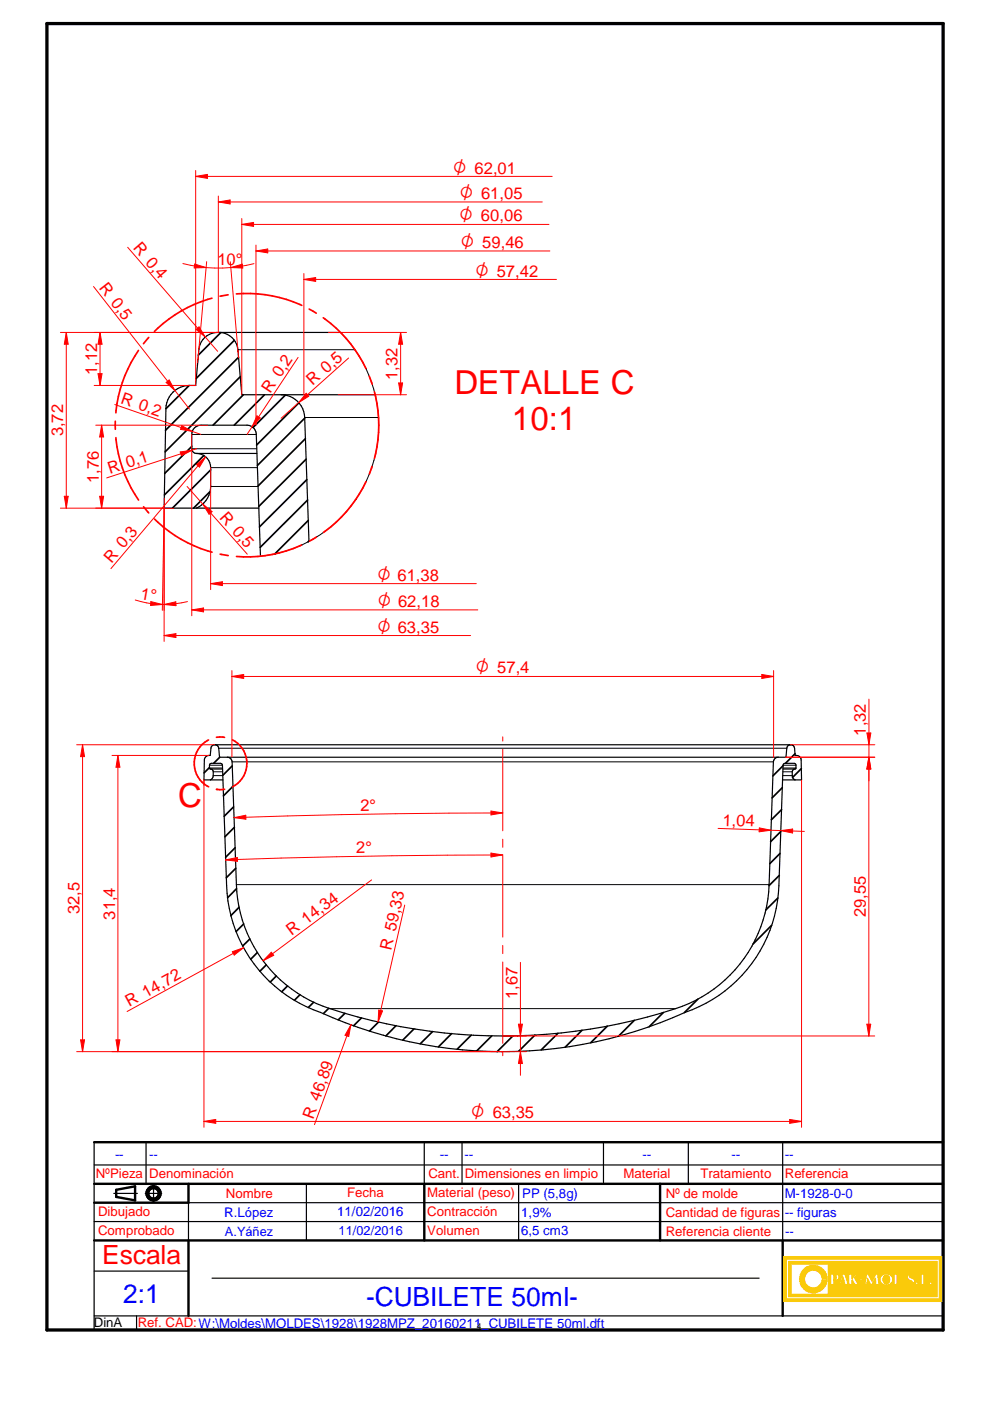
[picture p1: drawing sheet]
<svg xmlns="http://www.w3.org/2000/svg" width="210mm" height="297mm" viewBox="0 0 210 297" stroke-linecap="round" stroke-linejoin="round" font-family="sans-serif">
<path d="M9.9 5h190.1v277h-190.1z" fill="none" stroke="#000" stroke-width=".7"/>
<g fill="none" stroke="#000" stroke-width=".51">
<path d="M20 255h20M20 251h180M24.6 252.3v1.5M28.6 251.5v3M140 251v12M20 263h180M165.9 263v16"/>
<circle cx="32.5" cy="253" r="1.13"/>
<circle cx="32.6" cy="253" r="1.5"/>
</g>
<g fill="none" stroke="#000" stroke-width=".25">
<path d="M20 242.2v39.8h180v-39.8M20 247h180M20 259h180M24.1 253h5M30.8 253h3.5M31 242.2v8.8M32.6 251.3v3.5M40 255v8M65 251v12M98 242.2v8.8M110 251v12M128 242.2v8.8"/>
<path d="M145.9 242.2v8.8M165.9 242.2v20.8M20 279h180M20 269.5h20M29 279v3M45 271h116"/>
</g>
<g fill="#faca0a">
<path d="M166.2 266.4v9.5h33.5v-9.5zM166.7 267h32.5v8.4h-32.5z" fill-rule="evenodd"/>
<path d="M167.2 267.5v7.4h31.5v-7.4zM194.1 272.1a.3 .3 0 0 1 .6 0 .3 .3 0 0 1-.6 0zM195.3 270.1h.6v2h.9v.3h-1.5zM197 272.1a.3 .3 0 0 1 .6 0 .3 .3 0 0 1-.6 0zM167.7 268h7.9v6.4h-7.9zM176.1 270.1h1.2a.66 .66 0 0 1 .6 .8 .66 .66 0 0 1-.8 .5h-.3v1h-.7zM178.6 270.1h.6l.6 2.3h-.6l-.2-.5h-.7l-.1 .5h-.3zM180 270.1h.6v1l.8-1h.3l-.6 .7 .9 1.6h-.7l-.6-1-.1 1h-.6zM182.1 271h.8v.3h-.8zM183.7 270.1h.4l.8 1.5 .8-1.5h.4l.3 2.3h-.7l-.1-1.4-.8 1.4h-.2l-.7-1.4-.1 1.4h-.5zM187 270.3a1.28 1.28 0 0 1 1.9 .2 1.28 1.28 0 0 1-.2 1.8 1.27 1.27 0 0 1-1.8-.2 1.27 1.27 0 0 1 .1-1.8zM189.6 270.1h.6v2h.9v.3h-1.5zM192.6 270.3a.8 .8 0 0 1 1.3 .5h-.3a.4 .4 0 0 0-.3-.5 .4 .4 0 0 0-.5 .4l.1 .1a.9 .9 0 0 1 .9 .4 .9 .9 0 0 1 0 1 .83 .83 0 0 1-.9 .2 .83 .83 0 0 1-.6-.8h.4a.41 .41 0 0 0 .2 .6 .41 .41 0 0 0 .5-.4l-.1-.1a.9 .9 0 0 1-.7-1.4z" fill-rule="evenodd"/>
</g>
<g fill="none" stroke="#faca0a" stroke-width=".25">
<path d="M176.1 270.1h1.2a.66 .66 0 0 1 .6 .8 .66 .66 0 0 1-.8 .5h-.3v1h-.7zM178.6 270.1h.6l.6 2.3h-.6l-.2-.5h-.7l-.1 .5h-.3zM180 270.1h.6v1l.8-1h.3l-.6 .7 .9 1.6h-.7l-.6-1-.1 1h-.6zM183.7 270.1h.4l.8 1.5 .8-1.5h.4l.3 2.3h-.7l-.1-1.4-.8 1.4h-.2l-.7-1.4-.1 1.4h-.5zM187 270.3a1.28 1.28 0 0 1 1.9 .2 1.28 1.28 0 0 1-.2 1.8 1.27 1.27 0 0 1-1.8-.2 1.27 1.27 0 0 1 .1-1.8zM193.1 272.2l-.5-.2 .1-.4h-.4a.82 .82 0 0 0 .5 .8 .82 .82 0 0 0 .9-.2M193.1 272.2h.1M193.1 270.9l-.3-.2a.4 .4 0 0 1 .5-.4 .4 .4 0 0 1 .3 .5h.3a.74 .74 0 0 0-.8-.7 .74 .74 0 0 0-.7 .7 .74 .74 0 0 0 .7 .8l.4 .3M193.2 270.9h.1M193.2 270.9a.78 .78 0 0 1 .7 .5 .78 .78 0 0 1-.1 .8M193.5 271.9h.1M193.5 271.9l-.4 .3"/>
<path d="M193.7 272.2h.1"/>
</g>
<path d="M170.5 269a2.91 2.91 0 0 1 3.1-.5 2.91 2.91 0 0 1 1.7 2.5h-1a1.89 1.89 0 0 0-2.8-1.4 1.89 1.89 0 0 0 0 3.2 1.89 1.89 0 0 0 2.8-1.5h1a2.91 2.91 0 0 1-4.1 2.5 2.91 2.91 0 0 1-.7-4.8z" fill-rule="evenodd" fill="#faca0a"/>
<path d="M170.5 269a2.91 2.91 0 0 1 3.1-.5 2.91 2.91 0 0 1 1.7 2.5h-1a1.89 1.89 0 0 0-2.8-1.4 1.89 1.89 0 0 0 0 3.2 1.89 1.89 0 0 0 2.8-1.5h1a2.91 2.91 0 0 1-4.1 2.5 2.91 2.91 0 0 1-.7-4.8z" fill="none" stroke="#faca0a" stroke-width=".25"/>
<path d="M176.8 270.3a.46 .46 0 0 1 .5 .5 .46 .46 0 0 1-.5 .5z" fill-rule="evenodd" fill="#faca0a"/>
<path d="M176.8 270.3a.46 .46 0 0 1 .5 .5 .46 .46 0 0 1-.5 .5z" fill="none" stroke="#faca0a" stroke-width=".25"/>
<path d="M178.7 270.7l.3 1h-.6z" fill="#faca0a"/>
<path d="M178.7 270.7l.3 1h-.6z" fill="none" stroke="#faca0a" stroke-width=".25"/>
<path d="M187.5 270.5a.75 .75 0 0 1 .9 .1 .75 .75 0 0 1 .2 .9 .68 .68 0 0 1-.7 .7 .68 .68 0 0 1-.7-.7l.1-.6z" fill-rule="evenodd" fill="#faca0a"/>
<g fill="none" stroke="#faca0a" stroke-width=".25">
<path d="M166.2 266.4h33.5v9.5h-33.5zM166.7 267h32.5v8.4h-32.5zM167.2 267.5h31.5v7.4h-31.5zM167.7 268h7.9v6.4h-7.9zM182.1 271h.8v.3h-.8zM187.5 270.5a.75 .75 0 0 1 .9 .1 .75 .75 0 0 1 .2 .9 .68 .68 0 0 1-.7 .7 .68 .68 0 0 1-.7-.7l.1-.6zM189.6 270.1h.6v2h.9v.3h-1.5zM195.3 270.1h.6v2h.9v.3h-1.5z"/>
<circle cx="194.4" cy="272.1" r=".29"/>
<circle cx="197.3" cy="272.1" r=".3"/>
</g>
<path d="M20 242.2h180M24.6 253.8l4 .7M28.6 251.5l-4 .8M40 251v4M90 251v12M40 263v16" fill="none" stroke="#000" stroke-width=".51"/>
<path d="M45.6 157.9l.4 .2 .3 .3 .2 2.1h120.1l.3-2.1 .3-.3 .4-.2M44.6 163l-.2-.2v-.6l.2-.3 2.2-.1 .3 .2 .9 25.8a29.5 29.5 0 0 0 19.9 26.9 93.9 93.9 0 0 0 77.3 0 29.5 29.5 0 0 0 19.9-26.9l.9-25.6 .4-.4 2.2 .1a1.01 1.01 0 0 1 .1 1.1h-.1M44.6 163h2.6M44.6 163a.58 .58 0 0 1 .6 .6 1.42 1.42 0 0 1-.6 1.8M47.3 165.4h-4.1l.1-4.3a1.03 1.03 0 0 1 1.3-.9l.2-1.8 .3-.3 .4-.2h122.2l.4 .2 .3 .3 .2 1.8a1.06 1.06 0 0 1 1.3 .9v4.3h-4M48.2 160.5a1.02 1.02 0 0 1 1 1l.9 26.1a28.6 28.6 0 0 0 19.8 26.2 117.7 117.7 0 0 0 76.2-1 28.7 28.7 0 0 0 17-25.2l.9-26.1a1.03 1.03 0 0 1 1-1M166 163h2.6M168.6 163a.58 .58 0 0 0-.6 .6 1.46 1.46 0 0 0 .3 1.6l.3 .2M40 255h160M90 242.2v8.8" fill="none" stroke="#000" stroke-width=".25"/>
<g fill="none" stroke="#000" stroke-width=".36">
<path d="M168.6 159.8l-2.1 2M44.4 162.7l-1.1 1.2M46.6 160.5l-1.3 1.3M49.2 162.4l-2 2M49.4 166.7l-2 2M49.5 171.1l-2 2M49.7 175.4l-2 2M49.8 179.7l-2 2.1M165.5 176.3l-2.1 2.2M165.7 171.7l-2.1 2.1M165.9 167l-2.2 2.2M166 162.3l-2.1 2.2"/>
<path d="M169.9 163l-1.9 1.8M50 184.1l-2 2M50.2 188.4l-1.9 1.9M50.7 192.4l-1.7 1.7M51.7 195.9l-1.6 1.6M53 199.1l-1.5 1.5M163.6 196.2l-3.9 4M164.9 190.4l-2.6 2.6M165.2 185.6l-2.2 2.2M165.4 181l-2.2 2.1M54.6 202l-1.5 1.4M56.5 204.6l-1.4 1.3"/>
<path d="M58.6 206.9l-1.3 1.3M61 209l-1.3 1.3M63.6 210.9l-1.2 1.2M66.5 212.5l-1.1 1.1M69.7 213.8l-1.1 1.1M73.1 214.8l-1.4 1.4M76.6 215.8l-1.6 1.7M80.3 216.7l-2 1.9M84 217.5l-2.2 2.1M87.8 218.1l-2.4 2.4M91.7 218.7l-2.6 2.6M95.8 219.1l-2.9 2.9"/>
<path d="M99.9 219.5l-3 3M104.3 219.6l-3.2 3.2M108.8 219.6l-3.4 3.4M113.4 219.5l-3.4 3.4M118.3 219.1l-3.6 3.5M123.4 218.4l-3.6 3.6M128.8 217.6l-3.6 3.5M134.5 216.3l-3.4 3.4M140.7 214.7l-3.1 3M148 211.8l-2.9 2.9"/>
</g>
<path d="M46.4 158.6h120.4M44.4 162.2h2.8M44.4 162.8h2.8M45.2 163.6h2M45.2 164.4h2M49.2 161.5h114.8M165.9 164.4h2.1M166 163.6h2M166 162.8h2.8M166 162.2h2.8M50.1 187.6h113M69.9 213.8h73.4" fill="none" stroke="#000" stroke-width=".21"/>
<path d="M106.6 156.2v.9M106.6 158.9v17.2M43.2 165.4v1.1M106.6 177.9v1.7M106.6 181.4v17.3M106.6 200.4v1.8M106.6 204v17.2M24.6 220.5h.8l-.4 2.5zM106.6 223v.8" fill="none" stroke="#f00" stroke-width=".21"/>
<path d="M24.6 220.5h.8l-.4 2.5z" fill="#f00"/>
<path d="M25 160.2l.4 2.5h-.8z" fill="none" stroke="#f00" stroke-width=".21"/>
<path d="M25 160.2l.4 2.5h-.8z" fill="#f00"/>
<path d="M17.5 157.9l.4 2.5h-.8zM23.7 160.2h20.6M25 160.2v62.8M23.7 223h82.9" fill="none" stroke="#f00" stroke-width=".21"/>
<path d="M17.5 157.9l.4 2.5h-.8z" fill="#f00"/>
<path d="M17.1 220.5h.8l-.4 2.5z" fill="none" stroke="#f00" stroke-width=".21"/>
<path d="M17.1 220.5h.8l-.4 2.5z" fill="#f00"/>
<path d="M16.3 157.9h29.2M17.5 157.9v65.1M16.3 223h90.3M43.2 237.8l2.5-.5v.9z" fill="none" stroke="#f00" stroke-width=".21"/>
<path d="M43.2 237.8l2.5-.5v.9z" fill="#f00"/>
<path d="M167.4 237.3l2.5 .5-2.5 .4z" fill="none" stroke="#f00" stroke-width=".21"/>
<path d="M167.4 237.3l2.5 .5-2.5 .4z" fill="#f00"/>
<path d="M43.2 165.4v73.6M169.9 165.4v73.6M184.2 160.5l.4 2.5h-.8zM43.2 237.8h126.7" fill="none" stroke="#f00" stroke-width=".21"/>
<path d="M184.2 160.5l.4 2.5h-.8z" fill="#f00"/>
<path d="M183.8 217.1h.8l-.4 2.5z" fill="none" stroke="#f00" stroke-width=".21"/>
<path d="M183.8 217.1h.8l-.4 2.5z" fill="#f00"/>
<path d="M166.6 160.5h18.9M184.2 160.5v59.1M184.2 160.5l.4 2.5h-.8zM106.6 219.6h78.9" fill="none" stroke="#f00" stroke-width=".21"/>
<path d="M184.2 160.5l.4 2.5h-.8z" fill="#f00"/>
<path d="M183.8 155.4h.8l-.4 2.5z" fill="none" stroke="#f00" stroke-width=".21"/>
<path d="M183.8 155.4h.8l-.4 2.5z" fill="#f00"/>
<path d="M49.2 143.4l2.5-.4v.8zM167.6 157.9h17.9M184.2 148.2v17.3M166.6 160.5h18.9" fill="none" stroke="#f00" stroke-width=".21"/>
<path d="M49.2 143.4l2.5-.4v.8z" fill="#f00"/>
<path d="M161.5 143l2.5 .4-2.5 .4z" fill="none" stroke="#f00" stroke-width=".21"/>
<path d="M161.5 143l2.5 .4-2.5 .4z" fill="#f00"/>
<path d="M49.2 142.2v18.3M49.2 143.4h114.8M164 142.2v18.3" fill="none" stroke="#f00" stroke-width=".21"/>
<path d="M47.6 167.3l-1.7 .1M52.3 161.8a5.5 5.5 0 0 1-3 5" fill="none" stroke="#f00" stroke-width=".36"/>
<circle cx="45.9" cy="167.4" r=".18" fill="#f00"/>
<g fill="none" stroke="#f00" stroke-width=".36">
<path d="M29.4 74.3a27.8 27.8 0 0 0-4.8 13.2M31.5 71.5l-1.1 1.4M44.9 63.2a27.7 27.7 0 0 0-12.2 7.1M48.4 62.5l-1.7 .3M50.1 62.3a27.9 27.9 0 0 1 13.9 2.4M65.6 65.5l1.5 .9M68.5 67.4a28 28 0 0 1 9.1 10.7M78.3 79.8l.6 1.6M24.4 89.3v1.7M24.6 92.8a27.9 27.9 0 0 0 4.8 13.2M78.9 98.9l-.6 1.6M79.4 83.1a27.7 27.7 0 0 1 0 14.1"/>
<path d="M30.4 107.4l1.1 1.4M32.8 110a27.6 27.6 0 0 0 12.2 7.1M46.7 117.5l1.7 .3M64 115.5a27.6 27.6 0 0 1-13.9 2.5M67.1 113.9l-1.5 .8M77.6 102.1a27.8 27.8 0 0 1-9 10.8M44.2 156.9a5.6 5.6 0 0 0-3 5 5.6 5.6 0 0 0 3 4.9M45.9 156.3h1.7M49.3 156.9a5.7 5.7 0 0 1 3 4.9"/>
</g>
<g fill="none" stroke="#000" stroke-width=".36">
<path d="M46.8 70.5l-4.7 4.8M49.7 72.2l-8.1 8M50.6 75.8l-15.5 15.4M50.9 79.9l-15.9 15.9M40.1 81.7l-4.9 5M40.7 94.7l-5.8 5.7M43.2 96.6l-8.3 8.3M44.7 99.6l-8.1 8.1M51.6 83.7l-6.4 6.4M56.1 83.7l-6.4 6.4M60.5 83.8l-6.8 6.8M63.4 85.4l-9 9"/>
<path d="M64.6 88.7l-10 10M64.7 93l-10 10M64.9 97.3l-10 10.1M44.5 104.2l-3.5 3.5M65.1 101.7l-10.1 10M65.2 106l-10 10.1M65.4 110.3l-7.1 7.1M65.5 114.7l-.2 .2"/>
</g>
<path d="M46.5 70.5a4 4 0 0 1 3.9 3.6l.9 9.6h28.2M72.2 70.5h-26.1a4 4 0 0 0-3.9 3.6l-.7 7.6a5.3 5.3 0 0 0-6.1 3.7l-.2 1.2-.4 21.1h20.1M41.7 96.1a.98 .98 0 0 1-1-1v-3a1.95 1.95 0 0 1 1.9-2h9.8a1.95 1.95 0 0 1 1.9 1.9l.9 25.9M41.7 96.1h12.8M41.7 96.1a3 3 0 0 1 3 3v4a5.1 5.1 0 0 1-3.1 4.6M59.6 83.7a5 5 0 0 1 5 4.8l.9 26.3" fill="none" stroke="#000" stroke-width=".25"/>
<path d="M50.4 74.1h24.8M72.2 70.5a27.9 27.9 0 0 1 6.5 29.1 27.9 27.9 0 0 1-23.5 18.3M40.7 92.1h13.6M40.7 95.1h13.7M44.7 99.1h9.9M64.6 88.5h15.6M44.7 103.1h10" fill="none" stroke="#000" stroke-width=".21"/>
<path d="M64.4 59.2l2.5-.4v.9zM34.8 107.7v4.2" fill="none" stroke="#f00" stroke-width=".21"/>
<path d="M64.4 59.2l2.5-.4v.9z" fill="#f00"/>
<path d="M46.3 42.8l2.5-.4v.8zM64.4 58v25.7M64.4 59.2h53.6" fill="none" stroke="#f00" stroke-width=".21"/>
<path d="M46.3 42.8l2.5-.4v.8z" fill="#f00"/>
<path d="M41.5 37.4l2.5-.4v.8zM46.3 41.6v28.9M46.3 42.8h68.7" fill="none" stroke="#f00" stroke-width=".21"/>
<path d="M41.5 37.4l2.5-.4v.8z" fill="#f00"/>
<path d="M41.5 36.2v45.5M41.5 37.4h75.6M54.3 53.2l2.5-.4v.8z" fill="none" stroke="#f00" stroke-width=".21"/>
<path d="M54.3 53.2l2.5-.4v.8z" fill="#f00"/>
<path d="M51.3 47.6l2.5-.4v.8zM54.3 52v38.1M54.3 53.2h62.3" fill="none" stroke="#f00" stroke-width=".21"/>
<path d="M51.3 47.6l2.5-.4v.8z" fill="#f00"/>
<path d="M51.3 46.3v37.4M51.3 47.6h65.1M40.7 129.3l2.5-.4v.8z" fill="none" stroke="#f00" stroke-width=".21"/>
<path d="M40.7 129.3l2.5-.4v.8z" fill="#f00"/>
<path d="M40.7 92.1v38.5M40.7 129.3h60.6M44.7 123.7l2.5-.4v.9z" fill="none" stroke="#f00" stroke-width=".21"/>
<path d="M44.7 123.7l2.5-.4v.9z" fill="#f00"/>
<path d="M20.8 79.2h.8l-.4 2.5zM44.7 99.1v25.9M44.7 123.7h56.3" fill="none" stroke="#f00" stroke-width=".21"/>
<path d="M20.8 79.2h.8l-.4 2.5z" fill="#f00"/>
<path d="M21.2 70.5l.4 2.5h-.8z" fill="none" stroke="#f00" stroke-width=".21"/>
<path d="M21.2 70.5l.4 2.5h-.8z" fill="#f00"/>
<path d="M20 70.5h26.1M21.2 70.5v11.2M20 81.7h21.5M21.5 90.1l.5 2.5h-.9z" fill="none" stroke="#f00" stroke-width=".21"/>
<path d="M21.5 90.1l.5 2.5h-.9z" fill="#f00"/>
<path d="M21.1 105.2h.9l-.5 2.5z" fill="none" stroke="#f00" stroke-width=".21"/>
<path d="M21.1 105.2h.9l-.5 2.5z" fill="#f00"/>
<path d="M84.9 70.5l.5 2.5h-.9zM20.3 90.1h23.8M21.5 90.1v17.6M20.3 107.7h16.4" fill="none" stroke="#f00" stroke-width=".21"/>
<path d="M84.9 70.5l.5 2.5h-.9z" fill="#f00"/>
<path d="M84.5 81.2h.9l-.5 2.5z" fill="none" stroke="#f00" stroke-width=".21"/>
<path d="M84.5 81.2h.9l-.5 2.5z" fill="#f00"/>
<path d="M41.6 69.8l.6-.5 1.3 2.2zM69.7 70.5h16.5M84.9 70.5v13.2M71.7 83.7h14.5" fill="none" stroke="#f00" stroke-width=".21"/>
<path d="M41.6 69.8l.6-.5 1.3 2.2z" fill="#f00"/>
<path d="M27.1 52.4l19 22.1M41.3 56l2.4 .7-2.5 .1z" fill="none" stroke="#f00" stroke-width=".21"/>
<path d="M41.3 56l2.4 .7-2.5 .1z" fill="#f00"/>
<path d="M48.9 56.7l2.5-.7 .1 .8z" fill="none" stroke="#f00" stroke-width=".21"/>
<path d="M48.9 56.7l2.5-.7 .1 .8z" fill="#f00"/>
<path d="M38.8 55.9a30.3 30.3 0 0 0 15 0M43.8 55.5l-1.9 21.4M48.8 55.5l1.8 20.4M64.9 83.4l.6 .6-2.2 1.4z" fill="none" stroke="#f00" stroke-width=".21"/>
<path d="M64.9 83.4l.6 .6-2.2 1.4z" fill="#f00"/>
<path d="M73.9 75.9l-14.3 12.8M35.2 81.1l.7-.5 1.2 2.2z" fill="none" stroke="#f00" stroke-width=".21"/>
<path d="M35.2 81.1l.7-.5 1.2 2.2z" fill="#f00"/>
<path d="M19.8 60.7l20.4 26M43 106.9l2 1.6-.7 .5z" fill="none" stroke="#f00" stroke-width=".21"/>
<path d="M43 106.9l2 1.6-.7 .5z" fill="#f00"/>
<path d="M41.7 98.5l1.9-1.6-1.3 2.1zM39.7 103.1l12.7 14.4" fill="none" stroke="#f00" stroke-width=".21"/>
<path d="M41.7 98.5l1.9-1.6-1.3 2.1z" fill="#f00"/>
<path d="M38.2 95.8l2.5-.3-2.2 1.1zM43.6 96.9l-20.1 23.7" fill="none" stroke="#f00" stroke-width=".21"/>
<path d="M38.2 95.8l2.5-.3-2.2 1.1z" fill="#f00"/>
<path d="M38.5 90.3l2.3 1.2-2.5-.5zM41.7 95.1l-19.1 6.2" fill="none" stroke="#f00" stroke-width=".21"/>
<path d="M38.5 90.3l2.3 1.2-2.5-.5z" fill="#f00"/>
<path d="M24.3 85.8l18.3 6.3M54.5 88.2l.7 .4-1.8 1.9z" fill="none" stroke="#f00" stroke-width=".21"/>
<path d="M54.5 88.2l.7 .4-1.8 1.9z" fill="#f00"/>
<path d="M63.2 75.8l-10.8 16.3M104.1 172l2.5 .4-2.5 .4z" fill="none" stroke="#f00" stroke-width=".21"/>
<path d="M104.1 172l2.5 .4-2.5 .4z" fill="#f00"/>
<path d="M49.6 173.4l2.5-.6v.9z" fill="none" stroke="#f00" stroke-width=".21"/>
<path d="M49.6 173.4l2.5-.6v.9z" fill="#f00"/>
<path d="M106.6 172.4l-34.2 .3-22.8 .7M104.1 180.9l2.5 .4-2.5 .4z" fill="none" stroke="#f00" stroke-width=".21"/>
<path d="M104.1 180.9l2.5 .4-2.5 .4z" fill="#f00"/>
<path d="M47.9 182.3l2.4-.5 .1 .8z" fill="none" stroke="#f00" stroke-width=".21"/>
<path d="M47.9 182.3l2.4-.5 .1 .8z" fill="#f00"/>
<path d="M106.6 181.3l-23.5 .1-35.2 .9M57.5 201.9l.5 .6-2.2 1.2z" fill="none" stroke="#f00" stroke-width=".21"/>
<path d="M57.5 201.9l.5 .6-2.2 1.2z" fill="#f00"/>
<path d="M78.8 186.6l-23 17.1M80.3 214.1l.8 .2-.9 2.4z" fill="none" stroke="#f00" stroke-width=".21"/>
<path d="M80.3 214.1l.8 .2-.9 2.4z" fill="#f00"/>
<path d="M85.8 191.9l-5.6 24.8M49.3 201.8l2.3-.9-1.9 1.6z" fill="none" stroke="#f00" stroke-width=".21"/>
<path d="M49.3 201.8l2.3-.9-1.9 1.6z" fill="#f00"/>
<path d="M51.6 200.9l-24.7 13.6M74.4 217.3l-.5 2.5-.7-.3z" fill="none" stroke="#f00" stroke-width=".21"/>
<path d="M74.4 217.3l-.5 2.5-.7-.3z" fill="#f00"/>
<path d="M165.5 176.1l2.6-.3-.1 .8zM74.4 217.3l-7.7 21.1" fill="none" stroke="#f00" stroke-width=".21"/>
<path d="M165.5 176.1l2.6-.3-.1 .8z" fill="#f00"/>
<path d="M161 175.5l2.5 .5-2.5 .4z" fill="none" stroke="#f00" stroke-width=".21"/>
<path d="M161 175.5l2.5 .5-2.5 .4z" fill="#f00"/>
<path d="M152.3 175.6l18.2 .7M109.9 217.1h.9l-.5 2.5z" fill="none" stroke="#f00" stroke-width=".21"/>
<path d="M109.9 217.1h.9l-.5 2.5z" fill="#f00"/>
<path d="M110.3 223l.5 2.5h-.9z" fill="none" stroke="#f00" stroke-width=".21"/>
<path d="M110.3 223l.5 2.5h-.9z" fill="#f00"/>
<path d="M34.8 134.7l2.5-.4v.9zM106.6 219.6h5M110.3 204v24M106.6 223h5" fill="none" stroke="#f00" stroke-width=".21"/>
<path d="M34.8 134.7l2.5-.4v.9z" fill="#f00"/>
<path d="M34.8 107.7v28.3M32 127.5l2.4 .7-2.5 .2zM34.8 134.7h65" fill="none" stroke="#f00" stroke-width=".21"/>
<path d="M32 127.5l2.4 .7-2.5 .2z" fill="#f00"/>
<path d="M34.8 128.2l2.5-.6v.8z" fill="none" stroke="#f00" stroke-width=".21"/>
<path d="M34.8 128.2l2.5-.6v.8z" fill="#f00"/>
<path d="M14.1 70.5l.4 2.5h-.9zM34.8 112.1v17.3M34.8 105.6l-.4 23.8M28.7 127.2a20.3 20.3 0 0 0 11.1 .3" fill="none" stroke="#f00" stroke-width=".21"/>
<path d="M14.1 70.5l.4 2.5h-.9z" fill="#f00"/>
<path d="M13.6 105.2h.9l-.4 2.5z" fill="none" stroke="#f00" stroke-width=".21"/>
<path d="M13.6 105.2h.9l-.4 2.5z" fill="#f00"/>
<path d="M12.8 70.5h33.7M14.1 70.5v37.2M12.8 107.7h22" fill="none" stroke="#f00" stroke-width=".21"/>
<g font-size="7" fill="#f00">
<text x="96.3" y="83.6">DETALLE C</text>
<text x="108.5" y="91.1">10:1</text>
<text x="37.8" y="171.1">C</text>
</g>
<text font-size="5.6" fill="#f00" x="21.6" y="268.1">Escala</text>
<g font-size="5.6" fill="#00f">
<text x="26.1" y="276.2">2:1</text>
<text x="77.7" y="276.9">-CUBILETE 50ml-</text>
</g>
<g font-size="3.9" fill="#f00">
<text x="96.1" y="36.8">O 62,01</text>
<text x="97.5" y="46.9">O 60,06</text>
<text x="97.5" y="42.2">O 61,05</text>
<text x="97.7" y="52.6">O 59,46</text>
<text x="100.8" y="58.6">O 57,42</text>
<text x="80" y="123.1">O 61,38</text>
<text x="80.1" y="128.7">O 62,18</text>
<text x="80.1" y="134.1">O 63,35</text>
<text x="100.9" y="142.8">O 57,4</text>
<text x="99.9" y="237.1">O 63,35</text>
</g>
<g font-size="3.5" fill="#f00">
<text x="28.1" y="52.7" transform="rotate(49 28.1 52.7)">R 0,4</text>
<text x="46.1" y="56.1">10°</text>
<text x="20.9" y="61" transform="rotate(52 20.9 61)">R 0,5</text>
<text x="20.6" y="79.5" transform="rotate(-90 20.6 79.5)">1,12</text>
<text x="57.3" y="83.6" transform="rotate(-56 57.3 83.6)">R 0,2</text>
<text x="66.2" y="81.9" transform="rotate(-42 66.2 81.9)">R 0,5</text>
<text x="84.3" y="80.5" transform="rotate(-90 84.3 80.5)">1,32</text>
<text x="25.4" y="85.5" transform="rotate(19 25.4 85.5)">R 0,2</text>
<text x="13.4" y="92.5" transform="rotate(-90 13.4 92.5)">3,72</text>
<text x="23.3" y="100.5" transform="rotate(-18 23.3 100.5)">R 0,1</text>
<text x="20.9" y="102.4" transform="rotate(-90 20.9 102.4)">1,76</text>
<text x="46.4" y="109.8" transform="rotate(48 46.4 109.8)">R 0,5</text>
<text x="23.6" y="119.5" transform="rotate(-50 23.6 119.5)">R 0,3</text>
<text x="29.7" y="126.9" transform="rotate(10 29.7 126.9)">1°</text>
<text x="183.6" y="156" transform="rotate(-90 183.6 156)">1,32</text>
<text x="76.4" y="172" transform="rotate(-1 76.4 172)">2°</text>
<text x="153.2" y="175" transform="rotate(2 153.2 175)">1,04</text>
<text x="75.5" y="180.9" transform="rotate(-1 75.5 180.9)">2°</text>
<text x="16.9" y="193.9" transform="rotate(-90 16.9 193.9)">32,5</text>
<text x="24.4" y="195" transform="rotate(-90 24.4 195)">31,4</text>
<text x="183.6" y="194.5" transform="rotate(-90 183.6 194.5)">29,55</text>
<text x="61.8" y="198.5" transform="rotate(-37 61.8 198.5)">R 14,34</text>
<text x="83" y="201.6" transform="rotate(-77 83 201.6)">R 59,33</text>
<text x="27.4" y="213.5" transform="rotate(-29 27.4 213.5)">R 14,72</text>
<text x="109.7" y="211.8" transform="rotate(-90 109.7 211.8)">1,67</text>
<text x="66.4" y="237.4" transform="rotate(-70 66.4 237.4)">R 46,89</text>
</g>
<g font-size="2.8" fill="#00f">
<text x="24.4" y="245.7">--</text>
<text x="31.6" y="245.7">--</text>
<text x="93.3" y="245.7">--</text>
<text x="98.5" y="245.7">--</text>
<text x="136.2" y="245.7">--</text>
<text x="155.1" y="245.7">--</text>
<text x="166.4" y="245.7">--</text>
<text x="47.5" y="258">R.López</text>
<text x="71.5" y="257.9">11/02/2016</text>
<text x="110.5" y="257.9">1,9%</text>
<text x="110.7" y="254">PP (5,8g)</text>
<text x="166.4" y="254">M-1928-0-0</text>
<text x="166.4" y="257.9">-- figuras</text>
<text x="110.5" y="261.9">6,5 cm3</text>
<text x="166.5" y="262.1">--</text>
</g>
<g font-size="2.8" fill="#f00">
<text x="20.3" y="249.7">NºPieza</text>
<text x="31.6" y="249.7">Denominación</text>
<text x="90.8" y="249.7">Cant.</text>
<text x="98.5" y="249.7">Dimensiones en limpio</text>
<text x="132.2" y="249.7">Material</text>
<text x="148.5" y="249.7">Tratamiento</text>
<text x="166.4" y="249.7">Referencia</text>
<text x="20.8" y="257.9">Dibujado</text>
<text x="47.9" y="254">Nombre</text>
<text x="73.6" y="253.8">Fecha</text>
<text x="90.6" y="253.9">Material (peso)</text>
<text x="90.6" y="257.9">Contracción</text>
<text x="141.1" y="254">Nº de molde</text>
<text x="141.1" y="257.9">Cantidad de figuras</text>
<text x="20.8" y="261.9">Comprobado</text>
<text x="90.6" y="261.9">Volumen</text>
<text x="141.1" y="262">Referencia cliente</text>
<text x="29.2" y="281.4">Ref. CAD:W:\Moldes\MOLDES\1928\1928MPZ_20160211_CUBILETE 50ml.dft</text>
</g>
<text font-size="2.8" x="19.9" y="281.4">DinA</text>
<g font-size="2.7" fill="#00f">
<text x="47.7" y="262">A.Yáñez</text>
<text x="71.8" y="261.9">11/02/2016</text>
</g>
<text font-size="1.7" x="101.1" y="281.7">4</text>
</svg>
